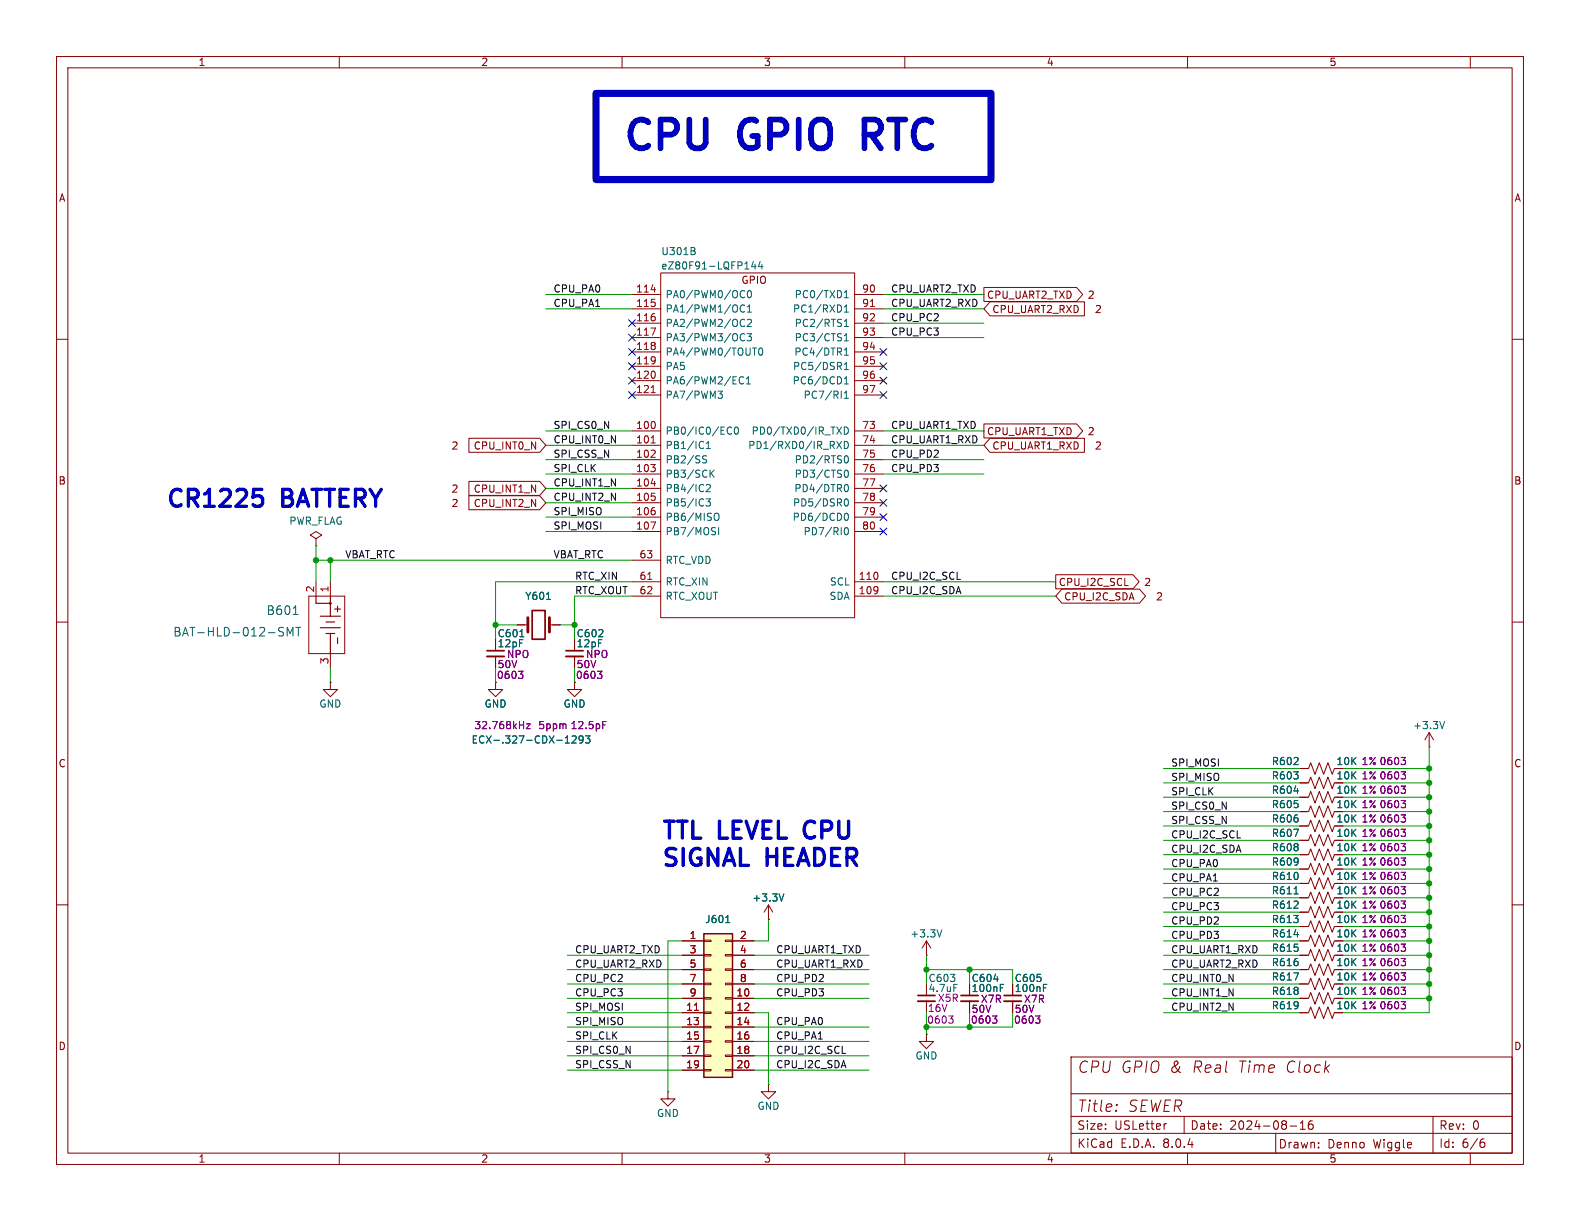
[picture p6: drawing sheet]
<svg xmlns="http://www.w3.org/2000/svg" width="279mm" height="216mm" viewBox="0 0 279 216" stroke-linecap="round" stroke-linejoin="round" font-family="sans-serif">
<g fill="none" stroke="#840000" stroke-width=".18">
<path d="M10 10h259.4v195.9h-259.4zM12 12h255.4v191.9h-255.4zM60 10v2M110 10v2M160 10v2M210 10v2M260 10v2M10 60h2M267.4 60h2M55.9 95.3l1-.7-1-.6-1 .6 1 .7v1.2M55.9 96.5h.1M10 110h2"/>
<path d="M54.6 105.4h6.4v10.2h-6.4zM55.9 102.9v2.5M58.4 102.9v2.5M58.4 115.6v2.5M87.6 116.1v2M91.4 110.5h1.9M97.2 110.5h1.9M101.6 116.1v2M267.4 110h2M58.4 120.7v1.2h1.3l-1.3 1.3-1.3-1.3h1.3M58.4 120.7h.1M87.6 120.7v1.2h1.3l-1.3 1.3-1.2-1.3h1.2"/>
<path d="M101.6 120.7v1.2h1.3l-1.3 1.3-1.3-1.3h1.3M229.9 135.9h1.5l.4-1 .7 2 .8-2 .8 2 .7-2 .8 2 .4-1M229.9 138.4h1.5l.4-1 .7 2 .8-2 .8 2 .7-2 .8 2 .4-1M252.7 132.1h.1M252.7 129.5l-.7 1.3M252.7 129.5v2.6M252.7 129.5l.8 1.3M10 160h2M229.9 143.5h1.5l.4-1 .7 2 .8-2 .8 2 .7-2 .8 2 .4-1M229.9 148.6h1.5l.4-1 .7 2 .8-2 .8 2 .7-2 .8 2 .4-1M229.9 141h1.5l.4-1 .7 2 .8-2 .8 2 .7-2 .8 2 .4-1M229.9 146.1h1.5l.4-1.1 .7 2.1 .8-2.1 .8 2.1 .7-2.1 .8 2.1 .4-1"/>
<path d="M267.4 160h2M135.9 162.6h.1M135.9 160l-.8 1.3M135.9 160v2.6M135.9 160l.8 1.3M163.8 177v2.1M171.4 177v2.1M179.1 177v2.1M118.1 193v1.3h1.3l-1.3 1.3-1.3-1.3h1.3M118.1 193h.1M163.8 182.9v1.3h1.3l-1.3 1.2-1.2-1.2h1.2M163.8 182.9h.1"/>
<path d="M189.4 186.9h78v17h-78zM189.4 197.4h78M189.4 193.4h78M197.5 195.3l.1 .1-.1 .1M197.5 195.3l-.1 .1 .1 .1M197.5 195.3v.2M206.3 198.7l-.3 .1M209.4 197.4v3M228.1 199.1h1.2M229.9 199.7h.9M229.9 198.6l.5-.4v1.5M232.1 198.2a.59 .59 0 0 0-.7 .6v.6l.1 .2 .4 .1 .2-.2 .1-.5-.1-.2h-.5l-.2 .2"/>
<path d="M253.4 197.4v6.5M60 203.9v2M110 203.9v2M160 203.9v2M189.4 200.4h78M210 203.9v2M225.6 200.4v3.5M233.2 202.8v.2M233.2 202.1v.1M260 203.9v2M262 202h.3l.3 .2-.1 .5-.5 .2M262.4 201.4l-.4 .1"/>
</g>
<g fill="none" stroke="#840084" stroke-width=".18">
<path d="M91.7 118.7h.8l-.5 .5M92.2 119.2l.3 .2v.3l-.3 .3M105.6 118.7h.8l-.4 .5M106.2 119.2l.2 .2v.3l-.2 .3M93.1 128h.6l-.6 .8h.6M99.9 128l.2 .2v.6M106.6 128.2h.4M106.6 127.6h.6M247.8 133.9h.7l-.4 .5M247.8 136.5h.7l-.4 .5M247.8 139h.7l-.4 .5M248.3 134.4l.2 .3v.3l-.2 .2"/>
<path d="M248.3 137l.2 .2v.3l-.2 .2M248.3 139.5l.2 .2v.3l-.2 .3M247.8 141.5h.7l-.4 .5M247.8 146.6h.7l-.4 .5M247.8 144.1h.7l-.4 .5M248.3 142l.2 .3v.3l-.2 .2M248.3 144.6l.2 .2v.3l-.2 .3M248.3 147.1l.2 .3v.3l-.2 .2M167.8 179.6h.7l-.4 .5M175.5 179.6h.8l-.4 .5M183.1 179.6h.8l-.4 .5M168.3 180.1l.2 .3v.3l-.2 .2"/>
<path d="M176 180.1l.3 .3v.3l-.3 .2M183.7 180.1l.2 .3v.3l-.2 .2"/>
</g>
<path d="M86.1 116.1h3.1M100.1 116.1h3M162.3 177h3.1M169.9 177h3.1M177.5 177h3.1" fill="none" stroke="#840000" stroke-width=".33"/>
<path d="M86.1 115.1h3.1M94.1 108h2.3v5h-2.3zM100.1 115.1h3M162.3 176h3.1M169.9 176h3.1M177.5 176h3.1" fill="none" stroke="#840000" stroke-width=".3"/>
<g fill="none" stroke="#006464" stroke-width=".18">
<path d="M49.6 111.7l.4 .1 .1 .4-.3 .3h-.3M49.6 110.9l.5 .1M50.8 112.5v-1.6l.5 1.1 .5-1.1v1.6M51.8 108.6h.9M52.3 110.9h.9M52.7 110.9v1.6M91.9 112.6h.8M96.6 106h.8M100 131.4h.7M101.2 130.2l.5-.1 .2 .4-.8 .9h.8M103.1 130.7l-.2 .2-.4-.1-.1-.1 .1-.5 .4-.1 .2 .1a.84 .84 0 0 1-.4 1.2h-.2M103.5 130.1h.8l-.4 .5 .4 .1v.6l-.2 .1-.6-.1"/>
<path d="M228.8 139.9h.8M255.5 127.6l-.5 1.2M138.6 158.1l-.4 1.2M228.8 146.6h.8l-.5 1.3M168.7 174.1h.6M175.7 173.1h.8M176.9 174.1h.6M176.9 174.7h.4M184.5 174.1h.6M184.5 174.7h.4"/>
</g>
<path d="M93.3 109.2v2.6M97.2 109.2v2.6" fill="none" stroke="#840000" stroke-width=".51"/>
<path d="M55.9 105.4v1.3h2.5M56.6 109h3.6M56.6 111h3.6M57.7 110h1.5M57.7 112h1.5M58.4 105.4v3.6M58.4 112v3.6M59.2 107.7h1M59.7 107.2v1M59.7 112.8v1" fill="none" stroke="#840000" stroke-width=".2"/>
<circle cx="58.4" cy="106.7" r=".13" fill="none" stroke="#840000" stroke-width=".25"/>
<path d="M124.5 165.1h5v25.4h-5z" fill="#ffffc2"/>
<g fill="none" stroke="#840000" stroke-width=".18">
<path d="M111.8 52.1h5M111.8 54.6h5M111.8 57.2h5M111.8 59.7h5M116.8 48.3h34.3v60.9h-34.3zM151.1 52.1h5.1M151.1 54.6h5.1M151.1 57.2h5.1M151.1 59.7h5.1M174 50.8h16.4l1.1 1.3-1.1 1.2h-16.4zM175.1 53.4h16.7v2.4h-16.7l-1.1-1.2zM82.9 77.5h12.5l1.1 1.2-1.1 1.3h-12.5z"/>
<path d="M111.8 76.2h5M111.8 78.7h5M111.8 62.2h5M111.8 64.8h5M111.8 67.3h5M111.8 69.9h5M151.1 76.2h5.1M151.1 78.7h5.1M151.1 62.2h5.1M151.1 64.8h5.1M151.1 67.3h5.1M151.1 69.9h5.1"/>
<path d="M174 75h16.4l1.1 1.2-1.1 1.2h-16.4zM175.1 77.5h16.7v2.5h-16.7l-1.1-1.3zM82.9 85.1h12.5l1.1 1.3-1.1 1.2h-12.5zM82.9 87.7h12.5l1.1 1.2-1.1 1.2h-12.5zM111.8 81.3h5M111.8 83.8h5M111.8 86.4h5M111.8 88.9h5M111.8 91.4h5M111.8 94h5M111.8 99.1h5M151.1 81.3h5.1"/>
<path d="M151.1 83.8h5.1M151.1 86.4h5.1M151.1 88.9h5.1M151.1 91.4h5.1M151.1 94h5.1M87.6 116.1v2M91.4 110.5h1.3M97.8 110.5h1.3M101.6 116.1v2M111.8 105.4h5M111.8 102.9h5M151.1 105.4h5.1"/>
<path d="M151.1 102.9h5.1M186.7 101.6h13.7l1 1.3-1 1.2h-13.7zM187.8 104.2h13.7l1.1 1.2-1.1 1.2h-13.7l-1.1-1.2zM229.9 135.9h1.2M229.9 138.4h1.2M229.9 158.8h1.5l.4-1.1 .7 2.1 .8-2.1 .8 2.1 .7-2.1 .8 2.1 .4-1M229.9 153.7h1.5l.4-1 .7 2 .8-2 .8 2 .7-2 .8 2 .4-1M229.9 151.1h1.5l.4-1 .7 2 .8-2 .8 2 .7-2 .8 2 .4-1M229.9 156.2h1.5l.4-1 .7 2 .8-2 .8 2 .7-2 .8 2 .4-1M229.9 148.6h1.2M229.9 143.5h1.2M229.9 141h1.2"/>
<path d="M229.9 146.1h1.2M120.6 166.4h3.9M120.6 176.5h3.9M120.6 179.1h3.9M120.6 168.9h3.9M120.6 171.5h3.9M120.6 174h3.9M124.5 178.9h1.2v.3h-1.2zM124.5 176.4h1.2v.3h-1.2zM124.5 173.9h1.2v.2h-1.2zM124.5 171.3h1.2v.3h-1.2zM124.5 168.8h1.2v.2h-1.2z"/>
<path d="M124.5 166.2h1.2v.3h-1.2zM128.3 178.9h1.2v.3h-1.2zM128.3 176.4h1.2v.3h-1.2zM128.3 173.9h1.2v.2h-1.2zM128.3 171.3h1.2v.3h-1.2zM128.3 168.8h1.2v.2h-1.2zM128.3 166.2h1.2v.3h-1.2zM129.5 166.4h3.8M129.5 176.5h3.8M129.5 179.1h3.8M129.5 168.9h3.8M129.5 171.5h3.8"/>
<path d="M129.5 174h3.8M135.9 162.6h.1M163.8 168.9h.1M163.8 166.4l-.7 1.2M163.8 166.4v2.5M163.8 166.4l.8 1.2M171.4 177v2.1M179.1 177v2.1M229.9 168.9h1.5l.4-1 .7 2 .8-2 .8 2 .7-2 .8 2 .4-1M229.9 174h1.5l.4-1 .7 2 .8-2 .8 2 .7-2 .8 2 .4-1M229.9 179.1h1.5l.4-1 .7 2 .8-2 .8 2 .7-2 .8 2 .4-1M229.9 171.5h1.5l.4-1.1 .7 2.1 .8-2.1 .8 2.1 .7-2.1 .8 2.1 .4-1"/>
<path d="M229.9 176.5h1.5l.4-1 .7 2 .8-2 .8 2 .7-2 .8 2 .4-1M229.9 166.4h1.5l.4-1 .7 2 .8-2 .8 2 .7-2 .8 2 .4-1M229.9 163.8h1.5l.4-1 .7 2 .8-2 .8 2 .7-2 .8 2 .4-1M229.9 161.3h1.5l.4-1 .7 2 .8-2 .8 2 .7-2 .8 2 .4-1M120.6 181.6h3.9M120.6 184.2h3.9M120.6 186.7h3.9M120.6 189.2h3.9M124.5 189.1h1.2v.3h-1.2zM124.5 186.6h1.2v.2h-1.2zM124.5 184h1.2v.3h-1.2zM124.5 181.5h1.2v.2h-1.2z"/>
<path d="M128.3 189.1h1.2v.3h-1.2zM128.3 186.6h1.2v.2h-1.2zM128.3 184h1.2v.3h-1.2zM128.3 181.5h1.2v.2h-1.2zM129.5 181.6h3.8M129.5 184.2h3.8M129.5 186.7h3.8M129.5 189.2h3.8M135.9 191.8v1.2h1.3l-1.3 1.3-1.3-1.3h1.3M135.9 191.8h.1"/>
</g>
<path d="M124.5 165.1h5v25.4h-5z" fill="none" stroke="#840000" stroke-width=".25"/>
<path d="M115.1 58h.8l-.5 1.3M115.1 51.2h.8M153.9 54.2h.7M115.1 78.3h.8M115.1 69.4h.8M115.8 79.7v.4M115.1 80.9h.8M115.1 92.3h.8l-.5 1.3M115.1 85.5h.8M114.5 102.5h.8M122.8 178.7h.7" fill="none" stroke="#a90000" stroke-width=".18"/>
<g fill="none" stroke="#006464" stroke-width=".18">
<path d="M122.6 44.4l.3 .2v.3l-.2 .1M122.8 43.8l.1 .2-.1 .3M131.1 54l.3-.1 .3 .1M131.3 51.4l.4 .1M131.3 56.5l.4 .1M131.4 59l.3 .1M131.7 52.5l-.4 .1M131.7 55.1l-.3 .1-.3-.1M131.7 57.6l-.4 .1M132.1 59h.8l-.4 .5 .3 .1v.5l-.2 .2-.5-.2M132.2 56.6l.4-.1 .3 .3-.8 .9h.8M132.2 55.2h.7"/>
<path d="M132.2 54.3l.3-.4v1.3M132.3 51.5l.2-.1a.68 .68 0 0 1 .4 .6 .68 .68 0 0 1-.4 .6l-.2-.1-.1-.3zM133.2 46.2l-.3 .9h.8M133.5 46.7v.9M134.4 46.2l-.3 .9h.8M134.7 46.7v.9M149.3 52.6h.7M149.3 55.2h.7M149.3 57.7h.7M149.3 51.7l.4-.3v1.2M149.3 54.3l.4-.4v1.3M149.3 56.8l.4-.3v1.2"/>
<path d="M149.3 59.4l.4-.4v1.3M124.9 79.3h.7M124.9 78.4l.4-.4v1.3M127 69.2h.7l-.4 .4 .4 .2v.4l-.2 .2h-.4M128.6 76.5l.4 .3 .4-.1M129.4 75.6l-.4-.1-.4 .3M130 75.6l.2-.1a.68 .68 0 0 1 .4 .6 .68 .68 0 0 1-.4 .7l-.2-.1-.1-.4zM130.8 67.7l.3 .2 .4-.1M131.5 66.7l-.4-.1-.3 .2M131.7 60.1l-.3 .2M132 67.9h.7M132 67l.3-.4v1.3"/>
<path d="M133.1 61.5h.7M134.3 61.7l.2-.2a.68 .68 0 0 1 .4 .7 .68 .68 0 0 1-.4 .6l-.2-.1-.1-.4zM148 75.5l.8 1.3M148 78l.8 1.3M148.8 75.5l-.8 1.3M148.8 78l-.8 1.3M149.3 75.5a.64 .64 0 0 1 .7 .6 .64 .64 0 0 1-.7 .7zM149.3 78a.64 .64 0 0 1 .7 .7 .64 .64 0 0 1-.7 .6zM149.3 60.3h.7M149.3 62.8h.7M149.3 67.9h.7M149.3 70.4h.7"/>
<path d="M149.3 61.9l.4-.4v1.3M149.3 64.4l.4-.3v1.2M149.3 67l.4-.4v1.3M149.3 69.5l.4-.3v1.2M149.3 65.3h.7M124.3 81.1l.5 .2 .2 .3-.3 .3-.5-.1M124.8 88.2h.8l-.4 .5 .4 .1v.6l-.2 .1-.6-.1M124.9 85.8l.5-.1 .2 .3-.8 .9h.8M125 80.7l-.5-.1-.2 .1M125.7 83.7l.6 .7M126.3 83.1l-.7 .8M126.4 93.3l.1 .1"/>
<path d="M126.4 94l.1 .2-.1 .3M126.5 90.8l.1-.1a.43 .43 0 0 1 .5 .5v.4a.42 .42 0 0 1-.2 .4 .42 .42 0 0 1-.4 0M127.1 93.3v1.3M149.3 88.7l.1-.4 .2-.1a.68 .68 0 0 1 .4 .6 .68 .68 0 0 1-.4 .7l-.2-.1-.1-.4M149.4 91l.2-.3a.68 .68 0 0 1 .4 .7 .68 .68 0 0 1-.4 .6l-.2-.2M149.4 80.7l.2-.1a.68 .68 0 0 1 .4 .6 .68 .68 0 0 1-.4 .7l-.2-.2M149.4 85.8l.2-.1a.68 .68 0 0 1 .4 .6 .68 .68 0 0 1-.4 .6l-.2-.1M149.4 93.4l.2-.1a.68 .68 0 0 1 .4 .6 .68 .68 0 0 1-.4 .7l-.2-.2-.1-.3zM149.4 83.3l.2-.2a.68 .68 0 0 1 .4 .7 .68 .68 0 0 1-.4 .6l-.2-.1M91.9 112.6h.8M96.6 106h.8M100 131.4h.7"/>
<path d="M101.2 130.2l.5-.1 .2 .4-.8 .9h.8M103.1 130.7l-.2 .2-.4-.1-.1-.1 .1-.5 .4-.1 .2 .1a.84 .84 0 0 1-.4 1.2h-.2M103.5 130.1h.8l-.4 .5 .4 .1v.6l-.2 .1-.6-.1M228.8 139.9h.8M138.6 158.1l-.4 1.2M228.8 146.6h.8l-.5 1.3M228.8 158.1h.8M128.3 163.1h.8M166.6 164.4l-.5 1.3M175.7 173.1h.8M176.9 174.7h.4M176.9 174.1h.6"/>
<path d="M184.5 174.7h.4M184.5 174.1h.6M228.8 172h.8l-.5 1.3M228.8 165.3h.8"/>
</g>
<g fill="none" stroke="#840084" stroke-width=".18">
<path d="M91.7 118.7h.8l-.5 .5M92.2 119.2l.3 .2v.3l-.3 .3M105.6 118.7h.8l-.4 .5M106.2 119.2l.2 .2v.3l-.2 .3M93.1 128h.6l-.6 .8h.6M99.9 128l.2 .2v.6M106.6 128.2h.4M106.6 127.6h.6M247.8 133.9h.7l-.4 .5M247.8 136.5h.7l-.4 .5M247.8 139h.7l-.4 .5M248.3 134.4l.2 .3v.3l-.2 .2"/>
<path d="M248.3 137l.2 .2v.3l-.2 .2M248.3 139.5l.2 .2v.3l-.2 .3M247.8 156.8h.7l-.4 .5M247.8 151.7h.7l-.4 .5M247.8 149.2h.7l-.4 .5M247.8 159.3h.7l-.4 .5M247.8 154.2h.7l-.4 .5M247.8 146.6h.7l-.4 .5M247.8 141.5h.7l-.4 .5M247.8 144.1h.7l-.4 .5M248.3 142l.2 .3v.3l-.2 .2M248.3 144.6l.2 .2v.3l-.2 .3"/>
<path d="M248.3 147.1l.2 .3v.3l-.2 .2M248.3 149.7l.2 .2v.3l-.2 .2M248.3 152.2l.2 .2v.3l-.2 .3M248.3 154.7l.2 .3v.3l-.2 .2M248.3 157.3l.2 .2v.3l-.2 .3M248.3 159.8l.2 .3v.3l-.2 .2M175.5 179.6h.8l-.4 .5M183.1 179.6h.8l-.4 .5M247.8 166.9h.7l-.4 .5M247.8 172h.7l-.4 .5M247.8 177.1h.7l-.4 .5M247.8 169.5h.7l-.4 .5"/>
<path d="M247.8 174.6h.7l-.4 .5M247.8 164.4h.7l-.4 .5M247.8 161.9h.7l-.4 .5M248.3 167.4l.2 .3v.3l-.2 .2M248.3 162.4l.2 .2v.3l-.2 .2M248.3 164.9l.2 .2v.3l-.2 .3M248.3 170l.2 .2v.3l-.2 .3M248.3 172.5l.2 .3v.3l-.2 .2M248.3 175.1l.2 .2v.3l-.2 .2M248.3 177.6l.2 .2v.3l-.2 .3M176 180.1l.3 .3v.3l-.3 .2M183.7 180.1l.2 .3v.3l-.2 .2"/>
</g>
<path d="M44.9 86.5h1.4M45.2 87.7h.7l.4 .3 .1 .2v.8l-.2 .4-.3 .1h-.7" fill="none" stroke="#0000c2" stroke-width=".6"/>
<path d="M105.4 16.5h69.9v15.3h-69.9z" fill="none" stroke="#0000c2" stroke-width="1.3"/>
<g fill="none" stroke="#0000c2" stroke-width="1">
<path d="M114.6 21.6a1.75 1.75 0 0 0-2.6 .3M119.5 21.6l-.8-.5h-1.9v5.1M121.9 21.1v4.2M124.8 21.1v4.2M133.7 21.4a1.83 1.83 0 0 0-2.4 .5M138.8 21.6l-.7-.5h-1.9v5.1M141.2 21.1v5.1M143.7 21.9a1.72 1.72 0 0 1 2.9 0M152.9 23.8h1.9M155.5 21.6l-.7-.5h-1.9v5.1M157.2 21.1h2.9M158.7 21.1v5.1"/>
<path d="M164.7 21.6a1.75 1.75 0 0 0-2.7 .3"/>
</g>
<g fill="none" stroke="#009600" stroke-width=".18">
<path d="M96.5 54.6h15.3M96.5 52.1h15.3M156.2 54.6h17.8M156.2 52.1h17.8M156.2 57.2h17.8M156.2 59.7h17.8M96.5 76.2h15.3M96.5 78.7h15.3M156.2 76.2h17.8M156.2 78.7h17.8M55.9 99.1h55.9M55.9 96.5v6.4"/>
<path d="M58.4 99.1v3.8M96.5 81.3h15.3M96.5 83.8h15.3M96.5 94h15.3M96.5 91.4h15.3M96.5 88.9h15.3M96.5 86.4h15.3M156.2 81.3h17.8M156.2 83.8h17.8M58.4 118.1v2.6M87.6 110.5h3.8M87.6 118.1v2.6"/>
<path d="M99.1 110.5h2.5M101.6 118.1v2.6M111.8 105.4h-10.2v7.6M111.8 102.9h-24.2v10.1M156.2 105.4h30.5M156.2 102.9h30.5M205.7 135.9h24.2M205.7 138.4h24.2M237.5 135.9h15.2M237.5 138.4h15.2M252.7 132.1v47h-15.2M205.7 146.1h24.2"/>
<path d="M205.7 143.5h24.2M205.7 141h24.2M205.7 148.6h24.2M205.7 151.1h24.2M205.7 153.7h24.2M205.7 156.2h24.2M205.7 158.8h24.2M237.5 146.1h15.2M237.5 143.5h15.2M237.5 141h15.2M237.5 148.6h15.2M237.5 151.1h15.2"/>
<path d="M237.5 153.7h15.2M237.5 156.2h15.2M237.5 158.8h15.2M100.3 179.1h20.3M100.3 176.5h20.3M100.3 171.5h20.3M100.3 168.9h20.3M100.3 174h20.3M120.6 166.4h-2.5v26.6M133.3 179.1h2.6v12.7M133.3 176.5h20.4M133.3 171.5h20.4"/>
<path d="M133.3 168.9h20.4M133.3 174h20.4M135.9 162.6v3.8h-2.6M163.8 171.5h15.3v2.5M163.8 168.9v5.1M163.8 179.1v3.8M171.4 171.5v2.5M171.4 179.1v2.5M179.1 179.1v2.5h-15.3M205.7 179.1h24.2M205.7 176.5h24.2M205.7 171.5h24.2"/>
<path d="M205.7 168.9h24.2M205.7 174h24.2M205.7 161.3h24.2M205.7 163.8h24.2M205.7 166.4h24.2M237.5 176.5h15.2M237.5 171.5h15.2M237.5 168.9h15.2M237.5 174h15.2M237.5 161.3h15.2M237.5 163.8h15.2M237.5 166.4h15.2"/>
<path d="M100.3 186.7h20.3M100.3 184.2h20.3M100.3 181.6h20.3M100.3 189.2h20.3M133.3 186.7h20.4M133.3 184.2h20.4M133.3 181.6h20.4M133.3 189.2h20.4"/>
</g>
<g fill="none" stroke="#000084" stroke-width=".18">
<path d="M111.2 59.1l1.2 1.2M111.2 56.5l1.2 1.3M112.4 59.1l-1.2 1.2M112.4 56.5l-1.2 1.3M111.2 64.2l1.2 1.2M111.2 66.7l1.2 1.2M111.2 61.6l1.2 1.2M111.2 69.2l1.2 1.3M112.4 64.2l-1.2 1.2M112.4 66.7l-1.2 1.2M112.4 61.6l-1.2 1.2M112.4 69.2l-1.2 1.3"/>
<path d="M155.6 69.2l1.2 1.3M155.6 64.2l1.2 1.2M155.6 61.6l1.2 1.2M155.6 66.7l1.2 1.2M156.8 69.2l-1.2 1.3M156.8 64.2l-1.2 1.2M156.8 61.6l-1.2 1.2M156.8 66.7l-1.2 1.2M155.6 88.3l1.2 1.2M155.6 85.8l1.2 1.2M155.6 90.8l1.2 1.2M155.6 93.4l1.2 1.2"/>
<path d="M156.8 88.3l-1.2 1.2M156.8 85.8l-1.2 1.2M156.8 90.8l-1.2 1.2M156.8 93.4l-1.2 1.2"/>
</g>
<g fill="#009600" stroke="#009600" stroke-width=".18">
<circle cx="101.6" cy="110.5" r=".46"/>
<circle cx="87.6" cy="110.5" r=".46"/>
<circle cx="58.4" cy="99.1" r=".46"/>
<circle cx="55.9" cy="99.1" r=".46"/>
<circle cx="252.7" cy="141" r=".46"/>
<circle cx="252.7" cy="135.9" r=".46"/>
<circle cx="252.7" cy="138.4" r=".46"/>
<circle cx="252.7" cy="158.8" r=".46"/>
<circle cx="252.7" cy="156.2" r=".46"/>
<circle cx="252.7" cy="143.5" r=".46"/>
<circle cx="252.7" cy="146.1" r=".46"/>
<circle cx="171.4" cy="171.5" r=".46"/>
<circle cx="252.7" cy="161.3" r=".46"/>
<circle cx="252.7" cy="163.8" r=".46"/>
<circle cx="252.7" cy="166.4" r=".46"/>
<circle cx="252.7" cy="174" r=".46"/>
<circle cx="252.7" cy="171.5" r=".46"/>
<circle cx="252.7" cy="168.9" r=".46"/>
<circle cx="252.7" cy="153.7" r=".46"/>
<circle cx="252.7" cy="148.6" r=".46"/>
<circle cx="252.7" cy="151.1" r=".46"/>
<circle cx="252.7" cy="176.5" r=".46"/>
<circle cx="163.8" cy="181.6" r=".46"/>
<circle cx="163.8" cy="171.5" r=".46"/>
<circle cx="171.4" cy="181.6" r=".46"/>
</g>
<g font-size="7.1" fill="#0000c2">
<text x="109.9" y="29.1">CPU</text>
<text x="131.2" y="29.1">GPIO</text>
<text x="155" y="29.1">RTC</text>
</g>
<g font-size="4.2" fill="#0000c2">
<text x="29.2" y="89.9">CR1225</text>
<text x="50.1" y="89.9">BATTERY</text>
<text x="116.8" y="148.6">TTL LEVEL CPU</text>
<text x="116.8" y="153.4">SIGNAL</text>
<text x="135.7" y="153.4">HEADER</text>
</g>
<g font-size="2.8" fill="#840000">
<text x="190.4" y="189.9">CPU GPIO &amp;</text>
<text x="210.8" y="189.9">Real</text>
<text x="218.9" y="189.9">Time</text>
<text x="227.4" y="189.9">Clock</text>
<text x="190.4" y="196.8">Title:</text>
<text x="199.3" y="196.8">SEWER</text>
</g>
<g font-size="2.1" fill="#006464">
<text x="30.5" y="112.8">BAT-HLD-012-SMT</text>
<text x="47" y="108.9">B601</text>
</g>
<g font-size="2.1" fill="#840000">
<text x="190.4" y="203.2">KiCad</text>
<text x="190.4" y="200">Size:</text>
<text x="197.1" y="200">USLetter</text>
<text x="198.1" y="203.2">E.D.A.</text>
<text x="205.7" y="203.2">8.0.4</text>
<text x="210.4" y="200">Date:</text>
<text x="217.4" y="200">2024-08-16</text>
<text x="226" y="203.3">Drawn:</text>
<text x="234.7" y="203.3">Denno</text>
<text x="242.9" y="203.3">Wiggle</text>
<text x="254.4" y="200">Rev:</text>
<text x="254.4" y="203.2">Id:</text>
<text x="258.5" y="203.2">6/6</text>
<text x="260.3" y="200">0</text>
</g>
<g font-size="1.8" fill="#840000">
<text x="35" y="11.9">1</text>
<text x="85" y="11.9">2</text>
<text x="135" y="11.9">3</text>
<text x="185" y="11.9">4</text>
<text x="235" y="11.9">5</text>
<text x="10.3" y="35.9">A</text>
<text x="267.7" y="35.9">A</text>
<text x="131" y="50.4">GPIO</text>
<text x="174.4" y="53">CPU_UART2_TXD</text>
<text x="192.3" y="53">2</text>
<text x="175.4" y="55.6">CPU_UART2_RXD</text>
<text x="193.5" y="55.6">2</text>
<text x="174.4" y="77.2">CPU_UART1_TXD</text>
<text x="192.3" y="77.2">2</text>
<text x="79.7" y="79.7">2</text>
<text x="83.7" y="79.7">CPU_INT0_N</text>
<text x="175.4" y="79.7">CPU_UART1_RXD</text>
<text x="193.5" y="79.7">2</text>
<text x="10.3" y="85.9">B</text>
<text x="79.7" y="87.3">2</text>
<text x="79.7" y="89.9">2</text>
<text x="83.7" y="87.3">CPU_INT1_N</text>
<text x="83.7" y="89.9">CPU_INT2_N</text>
<text x="267.7" y="85.9">B</text>
<text x="187.1" y="103.8">CPU_I2C_SCL</text>
<text x="188.1" y="106.4">CPU_I2C_SDA</text>
<text x="202.2" y="103.8">2</text>
<text x="204.3" y="106.4">2</text>
<text x="87.9" y="114.7">12pF</text>
<text x="101.9" y="114.7">12pF</text>
<text x="87.8" y="120.2">0603</text>
<text x="101.7" y="120.2">0603</text>
<text x="10.3" y="135.9">C</text>
<text x="236.2" y="135.5">10K</text>
<text x="267.7" y="135.9">C</text>
<text x="236.2" y="143.1">10K</text>
<text x="236.2" y="138">10K</text>
<text x="236.2" y="140.6">10K</text>
<text x="236.2" y="148.2">10K</text>
<text x="236.2" y="145.6">10K</text>
<text x="236.2" y="153.3">10K</text>
<text x="236.2" y="150.7">10K</text>
<text x="236.2" y="155.8">10K</text>
<text x="236.2" y="158.3">10K</text>
<text x="236.2" y="160.9">10K</text>
<text x="236.2" y="166">10K</text>
<text x="236.2" y="163.4">10K</text>
<text x="236.2" y="168.5">10K</text>
<text x="236.2" y="173.6">10K</text>
<text x="236.2" y="171">10K</text>
<text x="171.7" y="175.6">100nF</text>
<text x="179.3" y="175.6">100nF</text>
<text x="236.2" y="178.7">10K</text>
<text x="236.2" y="176.1">10K</text>
<text x="10.3" y="185.9">D</text>
<text x="267.7" y="185.9">D</text>
<text x="35" y="205.8">1</text>
<text x="85" y="205.8">2</text>
<text x="135" y="205.8">3</text>
<text x="185" y="205.8">4</text>
<text x="235" y="205.8">5</text>
</g>
<g font-size="1.8" fill="#006464">
<text x="116.8" y="45.3">U301B</text>
<text x="116.8" y="47.9">eZ80F91-LQFP144</text>
<text x="117.6" y="52.9">PA0/PWM0/OC0</text>
<text x="140.4" y="52.9">PC0/TXD1</text>
<text x="117.6" y="55.5">PA1/PWM1/OC1</text>
<text x="117.6" y="58">PA2/PWM2/OC2</text>
<text x="140.1" y="55.5">PC1/RXD1</text>
<text x="140.4" y="58">PC2/RTS1</text>
<text x="117.6" y="60.6">PA3/PWM3/OC3</text>
<text x="117.6" y="63.1">PA4/PWM0/TOUT0</text>
<text x="117.6" y="65.6">PA5</text>
<text x="140.1" y="65.6">PC5/DSR1</text>
<text x="140.4" y="63.1">PC4/DTR1</text>
<text x="140.4" y="60.6">PC3/CTS1</text>
<text x="117.6" y="68.2">PA6/PWM2/EC1</text>
<text x="117.6" y="70.7">PA7/PWM3</text>
<text x="140.1" y="68.2">PC6/DCD1</text>
<text x="142" y="70.7">PC7/RI1</text>
<text x="117.6" y="77.1">PB0/IC0/EC0</text>
<text x="132.8" y="77.1">PD0/TXD0/IR_TXD</text>
<text x="117.6" y="79.6">PB1/IC1</text>
<text x="117.6" y="82.1">PB2/SS</text>
<text x="132.2" y="79.6">PD1/RXD0/IR_RXD</text>
<text x="140.4" y="82.1">PD2/RTS0</text>
<text x="117.6" y="84.7">PB3/SCK</text>
<text x="117.6" y="87.2">PB4/IC2</text>
<text x="117.6" y="89.8">PB5/IC3</text>
<text x="140.1" y="89.8">PD5/DSR0</text>
<text x="140.4" y="87.2">PD4/DTR0</text>
<text x="140.4" y="84.7">PD3/CTS0</text>
<text x="51.1" y="93">PWR_FLAG</text>
<text x="117.6" y="92.3">PB6/MISO</text>
<text x="117.6" y="94.8">PB7/MOSI</text>
<text x="140.1" y="92.3">PD6/DCD0</text>
<text x="142" y="94.8">PD7/RI0</text>
<text x="117.6" y="99.9">RTC_VDD</text>
<text x="92.8" y="106.3">Y601</text>
<text x="117.6" y="103.7">RTC_XIN</text>
<text x="117.6" y="106.3">RTC_XOUT</text>
<text x="146.6" y="106.3">SDA</text>
<text x="146.7" y="103.7">SCL</text>
<text x="87.9" y="112.9">C601</text>
<text x="101.9" y="112.9">C602</text>
<text x="56.4" y="125.3">GND</text>
<text x="85.6" y="125.3">GND</text>
<text x="99.6" y="125.3">GND</text>
<text x="83.3" y="131.7">ECX-.327-CDX-1293</text>
<text x="249.8" y="129.1">+3.3V</text>
<text x="224.8" y="135.5">R602</text>
<text x="224.8" y="143.1">R605</text>
<text x="224.8" y="138">R603</text>
<text x="224.8" y="140.6">R604</text>
<text x="224.8" y="148.2">R607</text>
<text x="224.8" y="145.6">R606</text>
<text x="224.8" y="153.3">R609</text>
<text x="224.8" y="150.7">R608</text>
<text x="224.8" y="155.8">R610</text>
<text x="132.9" y="159.6">+3.3V</text>
<text x="224.8" y="158.3">R611</text>
<text x="224.8" y="160.9">R612</text>
<text x="124.6" y="163.4">J601</text>
<text x="160.9" y="166">+3.3V</text>
<text x="224.8" y="166">R614</text>
<text x="224.8" y="163.4">R613</text>
<text x="164.1" y="173.8">C603</text>
<text x="171.7" y="173.8">C604</text>
<text x="179.3" y="173.8">C605</text>
<text x="224.8" y="168.5">R615</text>
<text x="224.8" y="173.6">R617</text>
<text x="224.8" y="171">R616</text>
<text x="164.1" y="175.6">4.7uF</text>
<text x="224.8" y="178.7">R619</text>
<text x="224.8" y="176.1">R618</text>
<text x="161.8" y="187.6">GND</text>
<text x="116.1" y="197.7">GND</text>
<text x="133.9" y="196.4">GND</text>
</g>
<g font-size="1.8" fill="#0f0f0f">
<text x="97.8" y="51.8">CPU_PA0</text>
<text x="157.5" y="51.8">CPU_UART2_TXD</text>
<text x="97.8" y="54.3">CPU_PA1</text>
<text x="157.5" y="54.3">CPU_UART2_RXD</text>
<text x="157.5" y="56.9">CPU_PC2</text>
<text x="157.5" y="59.4">CPU_PC3</text>
<text x="97.8" y="75.9">SPI_CS0_N</text>
<text x="157.5" y="75.9">CPU_UART1_TXD</text>
<text x="97.8" y="83.6">SPI_CLK</text>
<text x="97.8" y="78.5">CPU_INT0_N</text>
<text x="97.8" y="81">SPI_CSS_N</text>
<text x="157.5" y="83.6">CPU_PD3</text>
<text x="157.5" y="78.5">CPU_UART1_RXD</text>
<text x="157.5" y="81">CPU_PD2</text>
<text x="97.8" y="86.1">CPU_INT1_N</text>
<text x="97.8" y="88.6">CPU_INT2_N</text>
<text x="97.8" y="91.2">SPI_MISO</text>
<text x="97.8" y="93.7">SPI_MOSI</text>
<text x="61" y="98.8">VBAT_RTC</text>
<text x="97.8" y="98.8">VBAT_RTC</text>
<text x="101.6" y="105.1">RTC_XOUT</text>
<text x="101.6" y="102.6">RTC_XIN</text>
<text x="157.5" y="105.1">CPU_I2C_SDA</text>
<text x="157.5" y="102.6">CPU_I2C_SCL</text>
<text x="207" y="135.6">SPI_MOSI</text>
<text x="207" y="143.2">SPI_CS0_N</text>
<text x="207" y="138.2">SPI_MISO</text>
<text x="207" y="140.7">SPI_CLK</text>
<text x="207" y="145.8">SPI_CSS_N</text>
<text x="207" y="148.3">CPU_I2C_SCL</text>
<text x="207" y="150.9">CPU_I2C_SDA</text>
<text x="207" y="153.4">CPU_PA0</text>
<text x="207" y="155.9">CPU_PA1</text>
<text x="207" y="158.5">CPU_PC2</text>
<text x="207" y="161">CPU_PC3</text>
<text x="207" y="163.6">CPU_PD2</text>
<text x="207" y="166.1">CPU_PD3</text>
<text x="101.6" y="173.7">CPU_PC2</text>
<text x="101.6" y="171.2">CPU_UART2_RXD</text>
<text x="101.6" y="168.6">CPU_UART2_TXD</text>
<text x="137.2" y="168.6">CPU_UART1_TXD</text>
<text x="137.2" y="173.7">CPU_PD2</text>
<text x="137.2" y="171.2">CPU_UART1_RXD</text>
<text x="207" y="168.6">CPU_UART1_RXD</text>
<text x="207" y="171.2">CPU_UART2_RXD</text>
<text x="207" y="173.7">CPU_INT0_N</text>
<text x="101.6" y="178.8">SPI_MOSI</text>
<text x="101.6" y="176.3">CPU_PC3</text>
<text x="137.2" y="176.3">CPU_PD3</text>
<text x="207" y="176.3">CPU_INT1_N</text>
<text x="207" y="178.8">CPU_INT2_N</text>
<text x="101.6" y="183.9">SPI_CLK</text>
<text x="101.6" y="181.3">SPI_MISO</text>
<text x="137.2" y="181.3">CPU_PA0</text>
<text x="137.2" y="183.9">CPU_PA1</text>
<text x="101.6" y="186.4">SPI_CS0_N</text>
<text x="101.6" y="189">SPI_CSS_N</text>
<text x="137.2" y="186.4">CPU_I2C_SCL</text>
<text x="137.2" y="189">CPU_I2C_SDA</text>
</g>
<g font-size="1.8" fill="#a90000">
<text x="112.4" y="51.8">114</text>
<text x="152.4" y="51.8">90</text>
<text x="112.4" y="54.4">115</text>
<text x="112.4" y="56.9">116</text>
<text x="112.4" y="59.4">117</text>
<text x="152.4" y="54.4">91</text>
<text x="152.4" y="56.9">92</text>
<text x="152.4" y="59.4">93</text>
<text x="112.4" y="62">118</text>
<text x="112.4" y="64.5">119</text>
<text x="152.4" y="62">94</text>
<text x="152.4" y="64.5">95</text>
<text x="112.4" y="67.1">120</text>
<text x="112.4" y="69.6">121</text>
<text x="152.4" y="67.1">96</text>
<text x="152.4" y="69.6">97</text>
<text x="112.4" y="75.9">100</text>
<text x="152.4" y="75.9">73</text>
<text x="112.4" y="78.5">101</text>
<text x="112.4" y="81">102</text>
<text x="112.4" y="83.6">103</text>
<text x="152.4" y="78.5">74</text>
<text x="152.4" y="81">75</text>
<text x="152.4" y="83.6">76</text>
<text x="112.4" y="86.1">104</text>
<text x="112.4" y="88.6">105</text>
<text x="152.4" y="86.1">77</text>
<text x="152.4" y="88.6">78</text>
<text x="112.4" y="91.2">106</text>
<text x="112.4" y="93.7">107</text>
<text x="152.4" y="91.2">79</text>
<text x="152.4" y="93.7">80</text>
<text x="113" y="98.8">63</text>
<text x="55.6" y="104.8" transform="rotate(-90 55.6 104.8)">2</text>
<text x="58.2" y="104.8" transform="rotate(-90 58.2 104.8)">1</text>
<text x="113" y="102.6">61</text>
<text x="113" y="105.2">62</text>
<text x="151.8" y="105.2">109</text>
<text x="151.8" y="102.6">110</text>
<text x="58.2" y="117.5" transform="rotate(-90 58.2 117.5)">3</text>
<text x="121.8" y="166.1">1</text>
<text x="130.7" y="166.1">2</text>
<text x="121.8" y="168.7">3</text>
<text x="121.8" y="171.2">5</text>
<text x="121.8" y="173.7">7</text>
<text x="130.7" y="168.7">4</text>
<text x="130.7" y="171.2">6</text>
<text x="130.7" y="173.7">8</text>
<text x="121.2" y="178.8">11</text>
<text x="121.8" y="176.3">9</text>
<text x="130.1" y="176.3">10</text>
<text x="130.1" y="178.8">12</text>
<text x="121.2" y="181.4">13</text>
<text x="121.2" y="183.9">15</text>
<text x="130.1" y="181.4">14</text>
<text x="130.1" y="183.9">16</text>
<text x="121.2" y="186.4">17</text>
<text x="121.2" y="189">19</text>
<text x="130.1" y="186.4">18</text>
<text x="130.1" y="189">20</text>
</g>
<g font-size="1.8" fill="#840084">
<text x="87.9" y="118.3">50V</text>
<text x="89.5" y="116.6">NPO</text>
<text x="101.9" y="118.3">50V</text>
<text x="103.5" y="116.6">NPO</text>
<text x="83.8" y="129.1">32.768kHz</text>
<text x="95.1" y="129.1">5ppm</text>
<text x="100.8" y="129.1">12.5pF</text>
<text x="240.7" y="135.5">1% 0603</text>
<text x="240.7" y="143.1">1% 0603</text>
<text x="240.7" y="138">1% 0603</text>
<text x="240.7" y="140.6">1% 0603</text>
<text x="240.7" y="148.2">1% 0603</text>
<text x="240.7" y="145.6">1% 0603</text>
<text x="240.7" y="153.3">1% 0603</text>
<text x="240.7" y="150.7">1% 0603</text>
<text x="240.7" y="155.8">1% 0603</text>
<text x="240.7" y="158.3">1% 0603</text>
<text x="240.7" y="160.9">1% 0603</text>
<text x="240.7" y="166">1% 0603</text>
<text x="240.7" y="163.4">1% 0603</text>
<text x="240.7" y="168.5">1% 0603</text>
<text x="240.7" y="173.6">1% 0603</text>
<text x="240.7" y="171">1% 0603</text>
<text x="164" y="179.1">16V</text>
<text x="165.7" y="177.4">X5R</text>
<text x="171.7" y="179.3">50V</text>
<text x="173.4" y="177.5">X7R</text>
<text x="179.3" y="179.3">50V</text>
<text x="181" y="177.5">X7R</text>
<text x="240.7" y="178.7">1% 0603</text>
<text x="240.7" y="176.1">1% 0603</text>
<text x="163.8" y="181.2">0603</text>
<text x="171.6" y="181.2">0603</text>
<text x="179.2" y="181.2">0603</text>
</g>
</svg>
